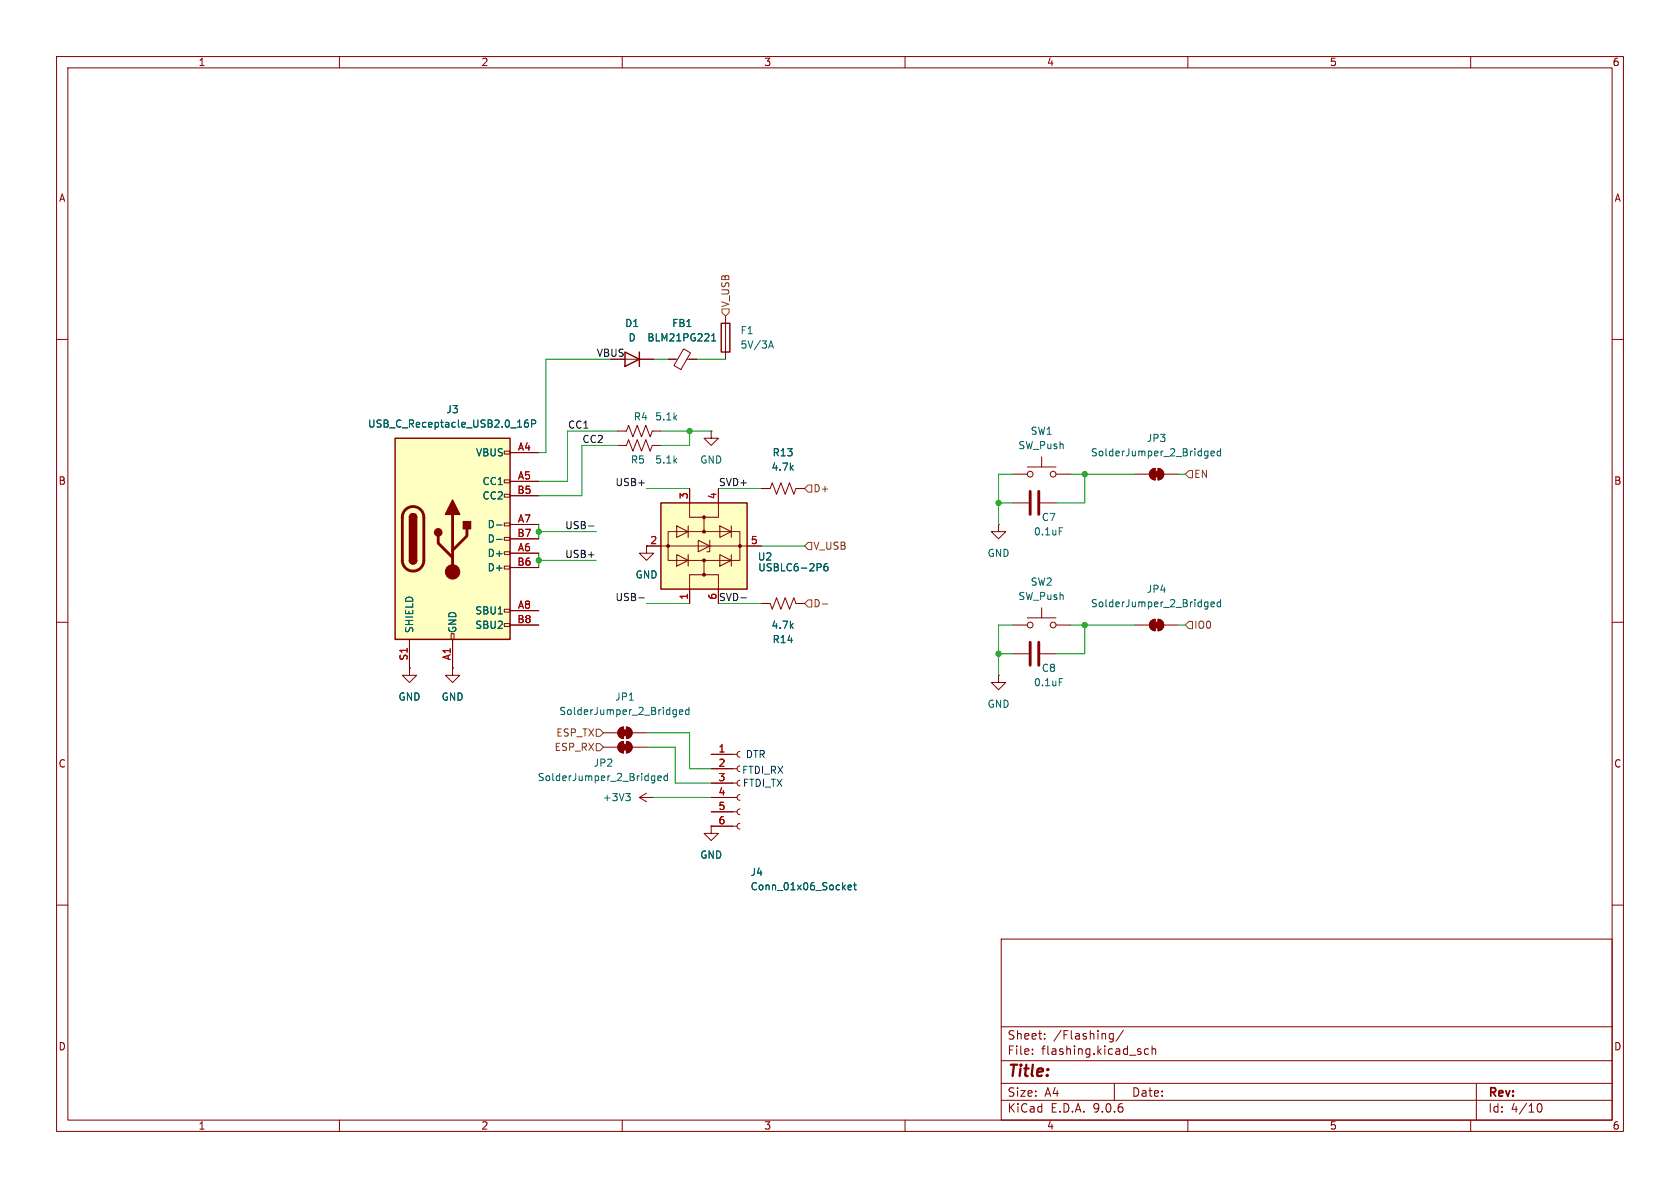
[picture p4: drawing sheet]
<svg xmlns="http://www.w3.org/2000/svg" width="297mm" height="210mm" viewBox="0 0 297 210" stroke-linecap="round" stroke-linejoin="round" font-family="sans-serif">
<g fill="none" stroke="#840000" stroke-width=".18">
<path d="M10 10h277v190h-277zM12 12h273v186h-273zM60 10v2M110 10v2M160 10v2M210 10v2M260 10v2M128.3 55.9v7.6M10 60h2M109.2 78.7h1.5l.4-1 .8 2.1 .7-2.1 .8 2.1 .8-2.1 .7 2.1 .4-1.1h1.5M109.2 76.2h1.5l.4-1 .8 2 .7-2 .8 2 .8-2 .7 2 .4-1h1.5M110.5 63.5h5.1"/>
<path d="M118.1 63.5h1.7M120.9 61.7l1.2 .7-1.7 2.9-1.2-.7zM121.4 63.5h1.8M125.7 76.2v1.3h1.3l-1.3 1.2-1.2-1.2h1.2M125.7 76.2h.1M285 60h2M134.6 86.4h1.5l.4-1.1 .8 2.1 .7-2.1 .8 2.1 .8-2.1 .7 2.1 .4-1h1.5M179.1 83.8h2.5M181.6 82.6h5.1M184.1 80.8v1.8M186.7 83.8h2.5M10 110h2"/>
<path d="M72.4 118.1v1.3h1.3l-1.3 1.3-1.3-1.3h1.3M72.4 118.1h.1M134.6 106.7h1.5l.4 1 .8-2 .7 2 .8-2 .8 2 .7-2 .4 1h1.5M285 110h2M106.7 132.1h2.5M109.5 131.4l.7-.3v2a1.02 1.02 0 0 1-.9-.6 1.02 1.02 0 0 1 .2-1.1zM110.7 131.1a1.02 1.02 0 0 1 1.1 1 1.02 1.02 0 0 1-1.1 1zM111.8 132.1h2.5M125.7 133.4h4.6M125.7 135.9h4.6M125.7 138.4h4.6M130.8 132.8l-.3 .2-.2 .4 .2 .3 .3 .2"/>
<path d="M130.8 135.4l-.3 .1-.2 .4 .2 .3 .3 .2M130.8 137.9l-.3 .2-.2 .3 .2 .4 .3 .1M125.7 146.1v1.2h1.3l-1.3 1.3-1.2-1.3h1.2M125.7 146.1h.1M125.7 141h4.6M125.7 143.5h4.6M125.7 146.1h4.6M130.8 140.5l-.3 .1-.2 .4 .2 .3 .3 .2M130.8 143l-.3 .2-.2 .3 .2 .4 .3 .1M130.8 145.5l-.3 .2-.2 .4 .2 .3 .3 .2M10 160h2M177 166h108v32h-108z"/>
<path d="M285 160h2M60 198v2M110 198v2M160 198v2M177 194.5h108M177 191.5h108M177 187.5h108M177 181.5h108M182.5 186.3v.1M182.5 185.5v.1M184.7 183.6v.1M184.7 182.8v.1"/>
<path d="M196.8 182.7v1.2l-.3 .3-.3-.1M196.8 182.8l-.4-.1-.3 .3v.4l.1 .2h.6M197 191.5v3M198.6 182.1l-1.3 2M203 185.5l-.4-.1-.3 .3v.4l.2 .2h.5M203.7 185.5l.2-.1 .3 .1 .1 .9M203.7 184.9v1.5M210 198v2M260 198v2M261 191.5v6.5M271.7 195.7l.2-.5 .2-.1a.81 .81 0 0 1 .6 .6 .81 .81 0 0 1-.3 .8h-.4l-.3-.5"/>
<circle cx="182.1" cy="83.8" r=".51"/>
<circle cx="186.2" cy="83.8" r=".51"/>
</g>
<g fill="#840000" stroke="#840000" stroke-width=".18">
<path d="M110 131.6h1v1h-1z"/>
<path d="M110.7 131.1a1.02 1.02 0 0 1 1.1 1 1.02 1.02 0 0 1-1.1 1z"/>
<path d="M109.5 131.4l.7-.3v2a1.02 1.02 0 0 1-.9-.6 1.02 1.02 0 0 1 .2-1.1z"/>
</g>
<g fill="none" stroke="#006464" stroke-width=".18">
<path d="M125.8 59.4l.4-.4v1.3M125.8 60.3h.7M135.9 61.5l.4-1.2 .4 1.2M136 61.2h.6M115.4 137.1l.4 .1M115.8 137.1v1.1l-.3 .2M115.8 137.9l-.4 .1M116.3 137.6l.6-.2-.1-.2-.3-.1-.2 .2 .1 .6h.4M118 137.2l-.4-.1-.2 .3 .1 .5h.5M118 136.7v1.3M149.9 156.9l.6-.1v-.3h-.4l-.2 .1 .1 .6h.5M150.9 156.5h.5"/>
<path d="M151.1 156v1.1l.3 .2"/>
</g>
<path d="M127.5 57.2h1.5v5h-1.5zM110.5 62.2l2.5 1.3-2.5 1.3zM113 62.2v2.6" fill="none" stroke="#840000" stroke-width=".25"/>
<path d="M116.8 88.9h15.3v15.2h-15.3z" fill="#ffffc2"/>
<path d="M116.8 88.9h15.3v15.2h-15.3z" fill="none" stroke="#840000" stroke-width=".25"/>
<g fill="none" stroke="#840000" stroke-width=".18">
<path d="M118.1 94h12.7v5.1h-12.7zM119.6 98l2.1 1.1-2.1 1zM119.6 93l2.1 1-2.1 1zM121.7 93v2M121.7 98v2.1M121.9 86.4v5h2.6M123.4 95.5l2.1 1-2.1 1zM124.5 99.1v2.5h2.5v5.1M125.5 95.5v2h-.5M127 86.4v5h-2.5v2.6M127.3 98l2 1.1-2 1zM127.3 93l2 1-2 1z"/>
<path d="M129.3 93v2M129.3 98v2.1M134.6 96.5h-20.3v1.3h1.3l-1.3 1.3-1.3-1.3h1.3M176.5 92.7v1.3h-1.2l1.2 1.3 1.3-1.3h-1.3M176.5 92.7h.1M179.1 88.9h2.8M183.9 88.9h2.8M200.7 83.8h2.5M203.5 83.1l.7-.3v2a1.02 1.02 0 0 1-.9-.6 1.02 1.02 0 0 1 .2-1.1zM204.7 82.8a1.02 1.02 0 0 1 1 1 1.02 1.02 0 0 1-1 1zM205.7 83.8h2.6M80 118.1v1.3h1.3l-1.3 1.3-1.3-1.3h1.3"/>
<path d="M80 118.1h.1M124.5 101.6h-2.6v5.1M176.5 119.4v1.3h-1.2l1.2 1.2 1.3-1.2h-1.3M176.5 119.4h.1M179.1 110.5h2.5M179.1 115.6h2.8M181.6 109.2h5.1M183.9 115.6h2.8M184.1 107.4v1.8M186.7 110.5h2.5M200.7 110.5h2.5M203.5 109.8l.7-.3v2a1.02 1.02 0 0 1-.9-.6 1.02 1.02 0 0 1 .2-1.1z"/>
<path d="M204.7 109.5a1.02 1.02 0 0 1 1 1 1.02 1.02 0 0 1-1 1zM205.7 110.5h2.6M106.7 129.5h2.5M109.5 128.8l.7-.3v2.1a1.02 1.02 0 0 1-.9-.7 1.02 1.02 0 0 1 .2-1.1zM110.7 128.5a1.02 1.02 0 0 1 1.1 1 1.02 1.02 0 0 1-1.1 1.1zM111.8 129.5h2.5M113 141l1.3 .7M113 141h2.6M114.3 140.2l-1.3 .8M115.6 141h.1"/>
<circle cx="182.1" cy="110.5" r=".51"/>
<circle cx="186.2" cy="110.5" r=".51"/>
</g>
<g fill="#840000" stroke="#840000" stroke-width=".18">
<path d="M204 83.3h1v1h-1z"/>
<path d="M203.5 83.1l.7-.3v2a1.02 1.02 0 0 1-.9-.6 1.02 1.02 0 0 1 .2-1.1z"/>
<path d="M204.7 82.8a1.02 1.02 0 0 1 1 1 1.02 1.02 0 0 1-1 1z"/>
<path d="M110 129h1v1h-1z"/>
<path d="M109.5 128.8l.7-.3v2.1a1.02 1.02 0 0 1-.9-.7 1.02 1.02 0 0 1 .2-1.1z"/>
<path d="M110.7 128.5a1.02 1.02 0 0 1 1.1 1 1.02 1.02 0 0 1-1.1 1.1z"/>
<path d="M204 110h1v1h-1z"/>
<path d="M203.5 109.8l.7-.3v2a1.02 1.02 0 0 1-.9-.6 1.02 1.02 0 0 1 .2-1.1z"/>
<path d="M204.7 109.5a1.02 1.02 0 0 1 1 1 1.02 1.02 0 0 1-1 1z"/>
<circle cx="124.5" cy="101.6" r=".25"/>
<circle cx="124.5" cy="99.1" r=".25"/>
<circle cx="130.8" cy="96.5" r=".25"/>
<circle cx="118.1" cy="96.5" r=".25"/>
<circle cx="124.5" cy="94" r=".25"/>
<circle cx="124.5" cy="91.4" r=".25"/>
</g>
<g fill="none" stroke="#006464" stroke-width=".18">
<path d="M213.2 79.7l.3 .1M213.5 79.7v1.1l-.2 .2M215.8 79.8l-.4-.1-.2 .3 .1 .5h.5M215.8 79.3v1.3M145.1 99.7l.1 .2-.1 .3M146.3 99.6l-.4 .1a.86 .86 0 0 0 0 1.2l.4-.1 .1-.4-.3-.3h-.2l-.2 .3M187.3 93.3h.6M213.5 80.5l-.3 .1M214.1 80.2l.6-.2-.1-.2-.3-.1-.2 .2v.6h.5M187.3 120h.6M213.2 106.4l.3 .1M213.5 106.4v1l-.2 .3"/>
<path d="M213.5 107.2l-.3 .1M214.1 106.8l.6-.1-.1-.2-.3-.1-.2 .2v.6h.5M215.8 106v1.3M215.8 106.5l-.4-.1-.2 .3 .1 .5h.5M119.2 125.5h.4M119.6 125.5v1l-.3 .2M119.6 126.2l-.4 .1M120.1 125.9l.6-.1-.1-.3h-.3l-.2 .1 .1 .6h.4M121.8 125.5h-.4l-.2 .2 .1 .5h.5M121.8 125v1.3M110.6 140.3h.8l-.4 .5M111.2 140.8l.2 .2v.3l-.2 .2"/>
</g>
<path d="M182.1 86.9v4M183.6 86.9v4M182.1 113.5v4.1M183.6 113.5v4.1" fill="none" stroke="#840000" stroke-width=".51"/>
<path d="M69.8 77.5h20.4v35.5h-20.4z" fill="#ffffc2"/>
<g fill="none" stroke="#840000" stroke-width=".18">
<path d="M89.2 79.8h1v.5h-1zM113 63.5h2.6M118.1 63.5h1.3M121.9 63.5h1.3M89.2 84.8h1v.5h-1zM89.2 87.4h1v.5h-1zM89.2 92.5h1v.5h-1zM89.2 95h1v.5h-1zM89.2 97.5h1v.5h-1zM90.2 80h5M90.2 85.1h5M90.2 87.6h5"/>
<path d="M90.2 92.7h5M90.2 95.3h5M90.2 97.8h5M114.3 96.5h2.5M121.9 86.4v2.5M127 86.4v2.5M132.1 96.5h2.5M134.6 86.4h1.3M141 86.4h1.2M72.4 118.1h.1M72.4 113v5.1M79.8 112h.5v1h-.5z"/>
<path d="M80 118.1h.1M80 113v5.1M89.2 100.1h1v.5h-1zM89.2 107.7h1v.5h-1zM89.2 110.2h1v.5h-1zM90.2 100.3h5M90.2 108h5M90.2 110.5h5M121.9 104.1v2.6M127 104.1v2.6M134.6 106.7h1.3M141 106.7h1.2"/>
<path d="M125.7 133.4h3.8M125.7 135.9h3.8M125.7 138.4h3.8M125.7 146.1h.1M125.7 141h3.8M125.7 143.5h3.8M125.7 146.1h3.8"/>
</g>
<path d="M69.8 77.5h20.4v35.5h-20.4zM72.4 91.4a.64 .64 0 0 1 .6-.6 .64 .64 0 0 1 .7 .6M72.4 99.1a.64 .64 0 0 0 .6 .6 .64 .64 0 0 0 .7-.6" fill="none" stroke="#840000" stroke-width=".25"/>
<path d="M71.7 90.1a1.9 1.9 0 0 1 2-.4 1.9 1.9 0 0 1 1.2 1.7v7.7a1.91 1.91 0 0 1-1.9 1.9 1.91 1.91 0 0 1-1.9-1.9v-7.8l.2-.6zM77.5 94.7v1.3l2.5 2.6M80 90.9v10.2M82.5 93.5v1.2l-2.5 2.6" fill="none" stroke="#840000" stroke-width=".51"/>
<g fill="#840000" stroke="#840000" stroke-width=".25">
<path d="M72.4 91.4h1.3v7.7h-1.3z"/>
<path d="M72.6 91a.64 .64 0 0 1 .7-.1 .64 .64 0 0 1 .4 .5h-1.3z"/>
<path d="M72.4 99.1h1.3a.64 .64 0 0 1-.7 .6 .64 .64 0 0 1-.6-.6z"/>
<path d="M80 88.4l1.3 2.5h-2.6z"/>
<path d="M81.9 92.2h1.3v1.3h-1.3z"/>
<circle cx="77.5" cy="94.1" r=".63"/>
</g>
<circle cx="80" cy="101.1" r="1.27" fill="#840000" stroke="#840000" stroke-width=".18"/>
<path d="M125.8 59.4l.4-.4v1.3M93.3 74.2l-.3 .1a.86 .86 0 0 0 0 1.2l.4-.1v-.4l-.2-.3h-.2l-.3 .3M94 74.9l.6-.1 .1-.1-.1-.3-.6-.2v1.3M125.8 60.3h.7M87.8 92.8h1M87.8 95.3h1M145.1 99.7l.1 .2-.1 .3M146.3 99.6l-.4 .1a.86 .86 0 0 0 0 1.2l.4-.1 .1-.4-.3-.3h-.2l-.2 .3M149.9 156.9l.6-.1v-.3h-.4l-.2 .1 .1 .6h.5M150.9 156.5h.5M151.1 156v1.1l.3 .2" fill="none" stroke="#006464" stroke-width=".18"/>
<path d="M127.6 54.6h1.3v.6l-.6 .7-.7-.7zM142.9 95.9h.6v1.3h-.6l-.7-.7zM142.9 85.7h.6v1.3h-.6l-.7-.6zM209.5 83.8l.7-.6h.6v1.3h-.6zM142.9 106h.6v1.3h-.6l-.7-.6zM145.4 106.8h.9M210.2 109.9h.6v1.2h-.6l-.7-.6zM105.4 128.9h.6l.7 .6-.7 .7h-.6zM105.4 131.4h.6l.7 .7-.7 .6h-.6z" fill="none" stroke="#725600" stroke-width=".18"/>
<path d="M104 93h1M112.9 105.7h1M131 105.7h.9" fill="none" stroke="#0f0f0f" stroke-width=".18"/>
<g fill="none" stroke="#009600" stroke-width=".18">
<path d="M107.9 63.5h-11.4v16.5h-1.3M109.2 76.2h-8.9v8.9h-5.1M109.2 78.7h-6.3v8.9h-7.7M115.6 63.5h2.5M116.8 76.2h8.9M121.9 76.2v2.5h-5.1M123.2 63.5h5.1M95.2 92.7v2.6M95.2 97.8v2.5M95.2 94h10.2M95.2 99.1h10.2M114.3 86.4h7.6"/>
<path d="M127 86.4h7.6M134.6 96.5h7.6M176.5 88.9h2.6M179.1 83.8h-2.6v8.9M189.2 83.8h11.5M191.8 83.8v5.1h-5.1M208.3 83.8h1.2M114.3 106.7h7.6M127 106.7h7.6M176.5 115.6h2.6M179.1 110.5h-2.6v8.9M189.2 110.5h11.5"/>
<path d="M191.8 110.5v5.1h-5.1M208.3 110.5h1.2M114.3 129.5h7.6v6.4h3.8M114.3 132.1h5.1v6.3h6.3M115.6 141h10.1"/>
</g>
<g fill="#009600" stroke="#009600" stroke-width=".18">
<circle cx="121.9" cy="76.2" r=".46"/>
<circle cx="95.2" cy="94" r=".46"/>
<circle cx="191.8" cy="83.8" r=".46"/>
<circle cx="191.8" cy="110.5" r=".46"/>
<circle cx="176.5" cy="88.9" r=".46"/>
<circle cx="176.5" cy="115.6" r=".46"/>
<circle cx="95.2" cy="99.1" r=".46"/>
</g>
<text font-size="2.8" fill="#840000" x="178" y="190.9">Title:</text>
<g font-size="2.1" fill="#840000">
<text x="178" y="184">Sheet:</text>
<text x="186.2" y="184">/Flashing/</text>
<text x="178" y="186.7">File:</text>
<text x="184.1" y="186.7">flashing.kicad_sch</text>
<text x="178" y="196.9">KiCad</text>
<text x="178" y="194.1">Size:</text>
<text x="184.7" y="194.1">A4</text>
<text x="185.7" y="196.9">E.D.A.</text>
<text x="193.3" y="196.9">9.0.6</text>
<text x="200" y="194.1">Date:</text>
<text x="263" y="194.3">Rev:</text>
<text x="263" y="196.9">Id:</text>
<text x="267.1" y="196.9">4/10</text>
</g>
<g font-size="1.8" fill="#840000">
<text x="35" y="11.9">1</text>
<text x="85" y="11.9">2</text>
<text x="135" y="11.9">3</text>
<text x="185" y="11.9">4</text>
<text x="235" y="11.9">5</text>
<text x="285" y="11.9">6</text>
<text x="10.3" y="35.9">A</text>
<text x="285.3" y="35.9">A</text>
<text x="105.4" y="63.2">VBUS</text>
<text x="10.3" y="85.9">B</text>
<text x="285.3" y="85.9">B</text>
<text x="10.3" y="135.9">C</text>
<text x="285.3" y="135.9">C</text>
<text x="10.3" y="185.9">D</text>
<text x="285.3" y="185.9">D</text>
<text x="35" y="199.9">1</text>
<text x="85" y="199.9">2</text>
<text x="135" y="199.9">3</text>
<text x="185" y="199.9">4</text>
<text x="235" y="199.9">5</text>
<text x="285" y="199.9">6</text>
</g>
<g font-size="1.8" fill="#006464">
<text x="110.4" y="58">D1</text>
<text x="118.7" y="58">FB1</text>
<text x="130.8" y="59.3">F1</text>
<text x="111" y="60.6">D</text>
<text x="114.3" y="60.6">BLM21PG221</text>
<text x="130.8" y="61.8">5V/3A</text>
<text x="65" y="75.8">USB_C_Receptacle_USB2.0_16P</text>
<text x="78.8" y="73.3">J3</text>
<text x="111.9" y="74.5">R4</text>
<text x="115.7" y="74.5">5.1k</text>
<text x="182.1" y="77.1">SW1</text>
<text x="84.1" y="80.9">VBUS</text>
<text x="111.4" y="82.1">R5</text>
<text x="115.7" y="82.1">5.1k</text>
<text x="123.7" y="82.1">GND</text>
<text x="136.3" y="83.4">4.7k</text>
<text x="136.5" y="80.9">R13</text>
<text x="179.9" y="79.6">SW_Push</text>
<text x="192.8" y="80.9">SolderJumper_2_Bridged</text>
<text x="202.6" y="78.3">JP3</text>
<text x="85.2" y="86">CC1</text>
<text x="85.2" y="88.5">CC2</text>
<text x="86.1" y="93.6">D-</text>
<text x="182.7" y="94.8">0.1uF</text>
<text x="184.1" y="92.3">C7</text>
<text x="86.1" y="96.1">D-</text>
<text x="86.1" y="98.7">D+</text>
<text x="86.1" y="101.2">D+</text>
<text x="133.9" y="99.3">U2</text>
<text x="133.9" y="101.2">USBLC6-2P6</text>
<text x="174.5" y="98.7">GND</text>
<text x="112.3" y="102.5">GND</text>
<text x="179.9" y="106.3">SW_Push</text>
<text x="182.1" y="103.7">SW2</text>
<text x="192.8" y="107.5">SolderJumper_2_Bridged</text>
<text x="202.6" y="105">JP4</text>
<text x="73.3" y="112" transform="rotate(-90 73.3 112)">SHIELD</text>
<text x="80.9" y="112" transform="rotate(-90 80.9 112)">GND</text>
<text x="83.9" y="108.8">SBU1</text>
<text x="83.9" y="111.4">SBU2</text>
<text x="136.3" y="111.4">4.7k</text>
<text x="136.5" y="113.9">R14</text>
<text x="184.1" y="119">C8</text>
<text x="70.4" y="124.1">GND</text>
<text x="78" y="124.1">GND</text>
<text x="108.7" y="124.1">JP1</text>
<text x="174.5" y="125.3">GND</text>
<text x="182.7" y="121.5">0.1uF</text>
<text x="98.8" y="126.6">SolderJumper_2_Bridged</text>
<text x="104.9" y="135.7">JP2</text>
<text x="95" y="138.3">SolderJumper_2_Bridged</text>
<text x="106.5" y="141.8">+3V3</text>
<text x="123.7" y="152">GND</text>
<text x="132.6" y="155">J4</text>
<text x="132.6" y="157.6">Conn_01x06_Socket</text>
</g>
<g font-size="1.8" fill="#725600">
<text x="129.1" y="54.4" transform="rotate(-90 129.1 54.4)">V_USB</text>
<text x="143.7" y="87.2">D+</text>
<text x="211" y="84.7">EN</text>
<text x="143.7" y="97.4">V_USB</text>
<text x="143.7" y="107.5">D-</text>
<text x="211" y="111.4">IO0</text>
<text x="98.2" y="130.4">ESP_TX</text>
<text x="97.9" y="132.9">ESP_RX</text>
</g>
<g font-size="1.8" fill="#0f0f0f">
<text x="100.3" y="75.9">CC1</text>
<text x="102.9" y="78.4">CC2</text>
<text x="108.7" y="86">USB+</text>
<text x="127" y="86">SVD+</text>
<text x="99.8" y="93.6">USB-</text>
<text x="99.8" y="98.7">USB+</text>
<text x="108.7" y="106.3">USB-</text>
<text x="127" y="106.3">SVD-</text>
</g>
<g font-size="1.8" fill="#a90000">
<text x="91.5" y="79.8">A4</text>
<text x="91.4" y="87.4">B5</text>
<text x="91.5" y="84.8">A5</text>
<text x="121.7" y="88.3" transform="rotate(-90 121.7 88.3)">3</text>
<text x="126.7" y="88.3" transform="rotate(-90 126.7 88.3)">4</text>
<text x="91.4" y="95">B7</text>
<text x="91.5" y="92.5">A7</text>
<text x="91.4" y="100.1">B6</text>
<text x="91.5" y="97.5">A6</text>
<text x="114.9" y="96.3">2</text>
<text x="132.6" y="96.3">5</text>
<text x="91.5" y="107.7">A8</text>
<text x="121.7" y="106.1" transform="rotate(-90 121.7 106.1)">1</text>
<text x="126.7" y="106.1" transform="rotate(-90 126.7 106.1)">6</text>
<text x="91.4" y="110.2">B8</text>
<text x="72.1" y="116.9" transform="rotate(-90 72.1 116.9)">S1</text>
<text x="79.8" y="116.8" transform="rotate(-90 79.8 116.8)">A1</text>
<text x="126.9" y="133.1">1</text>
<text x="126.9" y="135.6">2</text>
<text x="126.9" y="138.2">3</text>
<text x="126.9" y="140.7">4</text>
<text x="126.9" y="143.3">5</text>
<text x="126.9" y="145.8">6</text>
</g>
<g font-size="1.8" fill="#0000c2">
<text x="131.1" y="137">FTDI_RX</text>
<text x="131.7" y="134.2">DTR</text>
<text x="131.2" y="139.3">FTDI_TX</text>
</g>
</svg>
